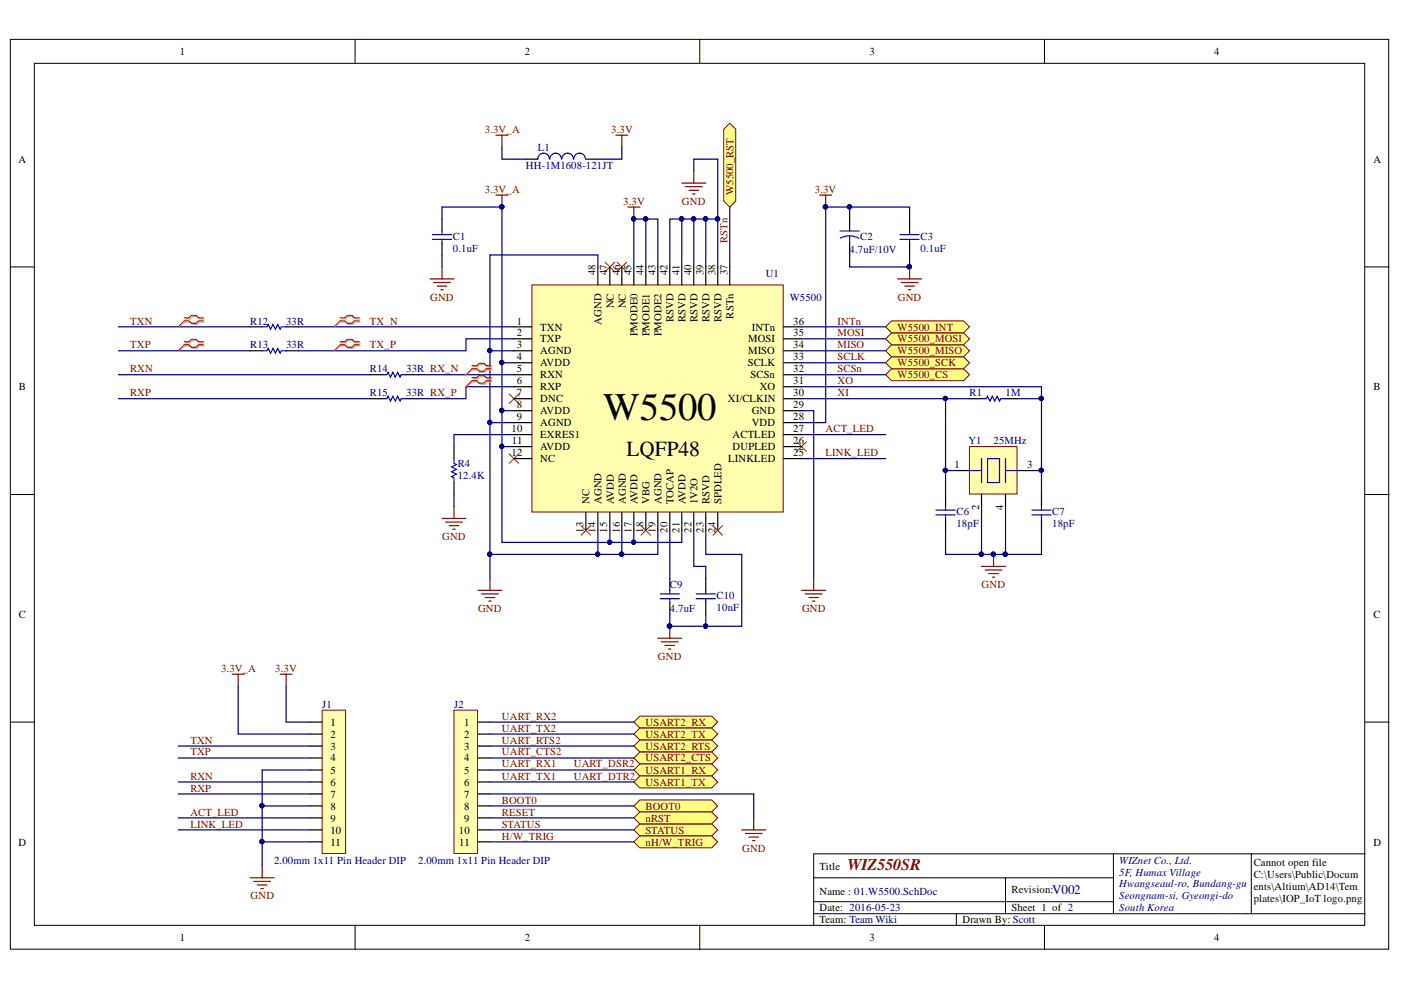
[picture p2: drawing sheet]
<svg xmlns="http://www.w3.org/2000/svg" width="297mm" height="210mm" viewBox="0 0 297 210" stroke-linecap="round" stroke-linejoin="round" font-family="sans-serif">
<g fill="#fff" stroke="#000" stroke-width=".21">
<path d="M2.2 8.3h292.2v192.9h-292.2z"/>
<path d="M7.3 13.4h282v182.8h-282z"/>
</g>
<g fill="none" stroke="#000" stroke-width=".21">
<path d="M75.3 8.3v5.1M148.4 8.3v5.1M221.4 8.3v5.1M2.2 56.6h5.1M289.4 56.6h5.1M2.2 104.8h5.1M289.4 104.8h5.1M2.2 153.1h5.1M289.4 153.1h5.1M75.3 196.3v5M148.4 196.3v5M172.5 186.1h63.6"/>
<path d="M172.5 193.7h116.9M172.5 191.2h63.6M202.8 193.7v2.6M213.2 186.1v7.6M221.4 196.3v5M236.1 181v12.7M265.3 181h-92.8v15.3M289.4 181h-24.1v12.7"/>
</g>
<g fill="none" stroke="#000080" stroke-width=".26">
<path d="M106.4 43.9v33h2.6M126.8 56.6v-2.5h-22.9v20.3M134.4 56.6v-10.2h5.1v10.2M136.9 46.4v10.2M154.7 43.9v12.7M175.1 43.9v45.7h-5.1M25.1 69.3h27.9M25.1 79.5h53.4M25.1 74.4h27.9M63.2 69.3h45.8M88.6 79.5h20.4M106.4 76.9v10.2h2.6"/>
<path d="M109 74.4h-5.1v48.2M109 71.8h-10.2v2.6h-35.6M170 69.3h17.8M170 79.5h17.8M170 74.4h17.8M170 76.9h17.8M170 71.8h17.8M25.1 84.5h53.4M103.9 89.6h5.1M106.4 87.1v7.6h2.6M106.4 94.7v20.3h22.9v-2.5M109 82h-10.2v2.5h-10.2"/>
<path d="M109 92.2h-12.7v2.5M170 87.1h2.5v35.5M170 97.2h17.8M170 92.2h17.8M170 84.5h17.8M170 82h17.8M96.3 104.8v2.6M126.8 112.5v5h-22.9M131.8 112.5v5h-5M134.4 112.5v2.5h-5.1M139.5 112.5v5h-7.7M142 112.5v10.1"/>
<path d="M144.6 112.5v2.5h-10.2M147.1 112.5v7.6h2.5v2.5M142 130.2v2.6h7.6v-2.6"/>
</g>
<g fill="#000080" stroke="#000080" stroke-width=".21">
<circle cx="106.4" cy="76.9" r=".46"/>
<circle cx="106.4" cy="43.9" r=".46"/>
<circle cx="103.8" cy="74.3" r=".46"/>
<circle cx="103.8" cy="89.6" r=".46"/>
<circle cx="103.8" cy="117.5" r=".46"/>
<circle cx="106.4" cy="87" r=".46"/>
<circle cx="106.4" cy="94.7" r=".46"/>
<circle cx="126.7" cy="117.5" r=".46"/>
<circle cx="129.3" cy="115" r=".46"/>
<circle cx="131.8" cy="117.5" r=".47"/>
<circle cx="134.3" cy="115" r=".46"/>
<circle cx="175" cy="43.9" r=".46"/>
<circle cx="134.3" cy="46.4" r=".46"/>
<circle cx="136.9" cy="46.4" r=".46"/>
<circle cx="141.9" cy="132.7" r=".47"/>
<circle cx="149.6" cy="132.7" r=".46"/>
</g>
<g fill="none" stroke="#800000" stroke-width=".26">
<path d="M105.2 41.4h2.5M106.4 41.4v2.5M173.8 41.4h2.5M175.1 41.4v2.5M93.7 109.9h5.1M94.5 110.7h3.5M95.2 111.5h2.1M96 112.2h.5M96.3 107.4v2.5M139.5 135.3h5.1M140.2 136.1h3.6M141 136.8h2"/>
<path d="M141.8 137.6h.5M142 132.8v2.5M170 125.2h5.1M170.7 125.9h3.6M171.5 126.7h2M172.3 127.5h.5M172.5 122.6v2.6"/>
</g>
<g fill="none" stroke="#f00" stroke-width=".21">
<path d="M128.3 55.6l2 2M130.3 55.6l-2 2M130.8 55.6l2.1 2M132.9 55.6l-2.1 2M107.9 83.5l2.1 2M107.9 96.2l2.1 2M110 83.5l-2.1 2M110 96.2l-2.1 2M169 93.7l2 2M171 93.7l-2 2M123.2 111.5l2 2M125.2 111.5l-2 2"/>
<path d="M135.9 111.5l2 2M137.9 111.5l-2 2"/>
</g>
<path d="M96.3 94.7v2.5M96.3 102.3v2.5M142 122.6v2.6M142 127.7v2.5M149.6 122.6v2.6M149.6 127.7v2.5" fill="none" stroke="#000" stroke-width=".26"/>
<path d="M96.3 97.2v1l.5 .3-1.1 .5 1.1 .5-1.1 .5 1.1 .5-1.1 .5 .6 .3v1M140 125.9h4M140 126.9h4M142 125.2v.7M142 126.9v.8M147.6 125.9h4.1M147.6 126.9h4.1M149.6 125.2v.7M149.6 126.9v.8" fill="none" stroke="#00f" stroke-width=".26"/>
<path d="M205.5 94.7h10.1v10h-10.1z" fill="#ffffb0" stroke="#800000" stroke-width=".21"/>
<g fill="none" stroke="#000" stroke-width=".26">
<path d="M111.5 33.7h2.5M124.2 33.7h2.6M93.7 46.4v2.6M93.7 51.5v2.6M192.9 46.4v2.6M192.9 51.5v2.6M203 99.8h2.6M205.6 84.5h2.5M213.2 84.5h2.5M215.7 99.8h2.6M200.5 104.8v2.6M200.5 109.9v2.6"/>
<path d="M208.1 104.8v2.6M213.2 104.8v2.6M220.8 104.8v2.6M220.8 109.9v2.6"/>
</g>
<g fill="none" stroke="#00f" stroke-width=".26">
<path d="M116.5 33.7a1.23 1.23 0 0 0-1.2-1.2 1.23 1.23 0 0 0-1.3 1.2M119 33.7a1.22 1.22 0 0 0-1.2-1.2 1.22 1.22 0 0 0-1.2 1.2M121.6 33.7a1.22 1.22 0 0 0-1.2-1.2 1.22 1.22 0 0 0-1.3 1.2M124.1 33.7a1.23 1.23 0 0 0-1.2-1.2 1.23 1.23 0 0 0-1.2 1.2M91.7 49.7h4M91.7 50.8h4M93.7 49v.7M93.7 50.8v.7M190.8 49.7h4.1M190.8 50.8h4.1M192.9 49v.7M192.9 50.8v.7"/>
<path d="M205.6 99.8h2.5v-2.6v5.1M208.1 84.5h1l.3-.5 .5 1 .5-1 .5 1 .5-1 .5 1 .3-.5h1M209.4 97.2h2.5v5.1h-2.5zM213.2 99.8h2.5M213.2 97.2v5.1M198.4 108.2h4.1M198.4 109.2h4.1M200.5 107.4v.8M200.5 109.2v.7M218.8 108.2h4M218.8 109.2h4M220.8 107.4v.8"/>
<path d="M220.8 109.2v.7"/>
</g>
<g fill="none" stroke="#000080" stroke-width=".26">
<path d="M106.4 31.2v2.5h5.1M131.8 31.2v2.5h-5M152.2 33.7v12.7M93.7 54.1v2.5M106.4 43.9h-12.7v2.5M142 56.6v-10.2h10.2v10.2M144.6 46.4v10.2M147.1 46.4v10.2M149.6 46.4v10.2M175.1 43.9h5v2.5M180.1 43.9h12.8v2.5M180.1 54.1v2.5h12.8v-2.5"/>
<path d="M187.8 84.5h12.7v15.3M187.8 82h33v2.5M200.5 84.5h5.1M203 99.8h-2.5v5M215.7 84.5h5.1v15.3M218.3 99.8h2.5v5M149.6 112.5v5h7.7v15.3h-7.7M208.1 107.4v10.1h-7.6v-5M213.2 107.4v10.1M220.8 112.5v5h-12.7"/>
</g>
<g fill="#000080" stroke="#000080" stroke-width=".21">
<circle cx="208" cy="117.5" r=".46"/>
<circle cx="210.6" cy="117.5" r=".46"/>
<circle cx="213.1" cy="117.5" r=".47"/>
<circle cx="200.4" cy="99.7" r=".46"/>
<circle cx="220.8" cy="99.7" r=".46"/>
<circle cx="106.4" cy="43.9" r=".46"/>
<circle cx="180.1" cy="43.9" r=".46"/>
<circle cx="175" cy="43.9" r=".46"/>
<circle cx="192.8" cy="56.5" r=".46"/>
<circle cx="200.4" cy="84.5" r=".46"/>
<circle cx="134.3" cy="46.4" r=".46"/>
<circle cx="220.8" cy="84.5" r=".46"/>
<circle cx="149.6" cy="132.7" r=".46"/>
<circle cx="144.5" cy="46.4" r=".46"/>
<circle cx="147" cy="46.4" r=".46"/>
<circle cx="149.6" cy="46.4" r=".46"/>
<circle cx="152.1" cy="46.4" r=".47"/>
</g>
<g fill="none" stroke="#800000" stroke-width=".26">
<path d="M105.2 28.7h2.5M106.4 28.7v2.5M130.6 28.7h2.5M131.8 28.7v2.5M144.6 38.8h5M145.3 39.6h3.6M147.1 36.3v2.5M133.1 43.9h2.6M134.4 43.9v2.5M146.1 40.3h2M146.8 41.1h.5M190.3 59.1h5.1"/>
<path d="M191.1 59.9h3.5M192.9 56.6v2.5M191.8 60.7h2.1M192.6 61.4h.5M210.6 117.5v2.6M208.1 120.1h5.1M208.9 120.8h3.5M209.6 121.6h2.1M210.4 122.4h.5"/>
</g>
<g fill="#ffff80" stroke="#800000" stroke-width=".21">
<path d="M187.8 79.5l1.2-1.3h15.3l1.3 1.3-1.3 1.2h-15.3z" fill-rule="evenodd"/>
<path d="M187.8 76.9l1.2-1.3h15.3l1.3 1.3-1.3 1.3h-15.3z" fill-rule="evenodd"/>
<path d="M187.8 74.4l1.2-1.3h15.3l1.3 1.3-1.3 1.2h-15.3z" fill-rule="evenodd"/>
<path d="M187.8 71.8l1.2-1.2h15.3l1.3 1.2-1.3 1.3h-15.3z" fill-rule="evenodd"/>
<path d="M187.8 69.3l1.2-1.3h15.3l1.3 1.3-1.3 1.3h-15.3z" fill-rule="evenodd"/>
<path d="M153.5 27.4l1.2-1.3 1.3 1.3v15.2l-1.3 1.3-1.2-1.3z" fill-rule="evenodd"/>
</g>
<path d="M152.2 33.7h-5.1v2.6" fill="none" stroke="#000080" stroke-width=".26"/>
<path d="M101.3 125.2h5.1M102.1 125.9h3.6M102.9 126.7h2M103.6 127.5h.5M103.9 122.6v2.6" fill="none" stroke="#800000" stroke-width=".26"/>
<path d="M180.1 46.4v2.6M180.1 51.5v2.6" fill="none" stroke="#000" stroke-width=".26"/>
<path d="M178.1 49h4.1M180.1 50l.9 .1 1.1 .4M180.1 50l-1.2 .2-.7 .3M180.1 50v1.5" fill="none" stroke="#00f" stroke-width=".26"/>
<path d="M68.3 150.6h5v30.4h-5z" fill="#ffffb0" stroke="#800000" stroke-width=".21"/>
<path d="M65.8 153.1h2.5M65.8 155.6h2.5M65.8 158.2h2.5M65.8 160.7h2.5M65.8 163.3h2.5M65.8 165.8h2.5M65.8 168.3h2.5M65.8 170.9h2.5M65.8 173.4h2.5M65.8 176h2.5M65.8 178.5h2.5" fill="none" stroke="#000" stroke-width=".26"/>
<path d="M96.3 150.6h4.9v30.4h-4.9z" fill="#ffffb0" stroke="#800000" stroke-width=".21"/>
<path d="M101.3 153.1h2.6M101.3 155.6h2.6M101.3 158.2h2.6M101.3 160.7h2.6M101.3 163.3h2.6M101.3 165.8h2.6M101.3 168.3h2.6M101.3 170.9h2.6M101.3 173.4h2.6M101.3 176h2.6M101.3 178.5h2.6" fill="none" stroke="#000" stroke-width=".26"/>
<g fill="none" stroke="#000080" stroke-width=".26">
<path d="M37.8 158.2h28M50.5 145.5v10.1h15.3M60.7 145.5v7.6h5.1M103.9 158.2h30.5M103.9 155.6h30.5M103.9 153.1h30.5M37.8 160.7h28M37.8 165.8h28M37.8 168.3h28M37.8 173.4h28M37.8 176h28M55.6 170.9h10.2"/>
<path d="M65.8 163.3h-10.2v20.3M103.9 160.7h30.5"/>
</g>
<g fill="#000080" stroke="#000080" stroke-width=".21">
<circle cx="55.5" cy="170.8" r=".46"/>
<circle cx="55.5" cy="178.4" r=".46"/>
</g>
<g fill="none" stroke="#800000" stroke-width=".26">
<path d="M49.2 142.9h2.6M50.5 142.9v2.6M59.4 142.9h2.5M60.7 142.9v2.6M157.3 176h5M158 176.7h3.6M158.8 177.5h2M159.6 178.2h.5M159.8 173.4v2.6M53 186.1h5.1M53.8 186.9h3.6M54.6 187.6h2"/>
<path d="M55.3 188.4h.5M55.6 183.6v2.5"/>
</g>
<g fill="#ffff80" stroke="#800000" stroke-width=".21">
<path d="M134.4 153.1l1.3-1.3h15.2l1.3 1.3-1.3 1.3h-15.2z" fill-rule="evenodd"/>
<path d="M134.4 155.6l1.3-1.2h15.2l1.3 1.2-1.3 1.3h-15.2z" fill-rule="evenodd"/>
<path d="M134.4 158.2l1.3-1.3h15.2l1.3 1.3-1.3 1.2h-15.2z" fill-rule="evenodd"/>
<path d="M134.4 160.7l1.3-1.3h15.2l1.3 1.3-1.3 1.3h-15.2z" fill-rule="evenodd"/>
</g>
<path d="M91.2 59.1h5.1M91.9 59.9h3.6M93.7 56.6v2.5M92.7 60.7h2M93.5 61.4h.5" fill="none" stroke="#800000" stroke-width=".26"/>
<path d="M103.9 178.5h30.5M103.9 176h30.5M103.9 173.4h30.5M103.9 170.9h30.5" fill="none" stroke="#000080" stroke-width=".26"/>
<g fill="#ffff80" stroke="#800000" stroke-width=".21">
<path d="M134.4 176l1.3-1.3h15.2l1.3 1.3-1.3 1.2h-15.2z" fill-rule="evenodd"/>
<path d="M134.4 170.9l1.3-1.3h15.2l1.3 1.3-1.3 1.2h-15.2z" fill-rule="evenodd"/>
<path d="M134.4 173.4l1.3-1.3h15.2l1.3 1.3-1.3 1.3h-15.2z" fill-rule="evenodd"/>
<path d="M134.4 178.5l1.3-1.3h15.2l1.3 1.3-1.3 1.3h-15.2z" fill-rule="evenodd"/>
</g>
<path d="M103.9 165.8h30.5M103.9 163.3h30.5" fill="none" stroke="#000080" stroke-width=".26"/>
<g fill="#ffff80" stroke="#800000" stroke-width=".21">
<path d="M134.4 163.3l1.3-1.3h15.2l1.3 1.3-1.3 1.2h-15.2z" fill-rule="evenodd"/>
<path d="M134.4 165.8l1.3-1.3h15.2l1.3 1.3-1.3 1.3h-15.2z" fill-rule="evenodd"/>
</g>
<path d="M103.9 168.3h55.9v5.1" fill="none" stroke="#000080" stroke-width=".26"/>
<path d="M112.8 60.4h53.3v48.2h-53.3z" fill="#ffffb0" stroke="#800000" stroke-width=".21"/>
<g fill="none" stroke="#000" stroke-width=".26">
<path d="M126.8 56.6v3.8M129.3 56.6v3.8M131.8 56.6v3.8M134.4 56.6v3.8M136.9 56.6v3.8M139.5 56.6v3.8M142 56.6v3.8M144.6 56.6v3.8M147.1 56.6v3.8M149.6 56.6v3.8M152.2 56.6v3.8M154.7 56.6v3.8"/>
<path d="M53 69.3h2.6M53 74.4h2.6M60.7 69.3h2.5M60.7 74.4h2.5M78.5 79.5h2.5M86.1 79.5h2.5M109 69.3h3.8M109 71.8h3.8M109 74.4h3.8M109 76.9h3.8M109 79.5h3.8M166.2 69.3h3.8"/>
<path d="M166.2 71.8h3.8M166.2 74.4h3.8M166.2 76.9h3.8M166.2 79.5h3.8M78.5 84.5h2.5M86.1 84.5h2.5M109 82h3.8M109 84.5h3.8M109 87.1h3.8M109 89.6h3.8M109 92.2h3.8M109 94.7h3.8"/>
<path d="M109 97.2h3.8M166.2 82h3.8M166.2 84.5h3.8M166.2 87.1h3.8M166.2 89.6h3.8M166.2 92.2h3.8M166.2 94.7h3.8M166.2 97.2h3.8M124.2 108.7v3.8M126.8 108.7v3.8M129.3 108.7v3.8M131.8 108.7v3.8"/>
<path d="M134.4 108.7v3.8M136.9 108.7v3.8M139.5 108.7v3.8M142 108.7v3.8M144.6 108.7v3.8M147.1 108.7v3.8M149.6 108.7v3.8M152.2 108.7v3.8"/>
</g>
<path d="M55.6 178.5h10.2" fill="none" stroke="#000080" stroke-width=".26"/>
<circle cx="55.5" cy="178.4" r=".46" fill="#000080" stroke="#000080" stroke-width=".21"/>
<path d="M39.1 68l-1.3 1.3M39.1 73.1l-1.3 1.3M72.1 73.1l-1.3 1.3M72.1 68l-1.3 1.3M100.1 78.2l-1.3 1.3M100.1 80.7l-1.3 1.3M151.2 111.5l2 2M153.2 111.5l-2 2" fill="none" stroke="#f00" stroke-width=".21"/>
<path d="M55.6 74.4h1l.3-.5 .5 1 .5-1 .5 1 .5-1 .5 1 .2-.5h1.1M55.6 69.3h1l.3-.5 .5 1 .5-1 .5 1 .5-1 .5 1 .2-.5h1.1M81 79.5h1l.3-.6 .5 1.1 .5-1.1 .5 1.1 .5-1.1 .5 1.1 .3-.5h1M81 84.5h1l.3-.5 .5 1 .5-1 .5 1 .5-1 .5 1 .3-.5h1" fill="none" stroke="#00f" stroke-width=".26"/>
<path d="M39.3 67.6h1l.5-.5h1.1l.5 .5h1M39.3 68.3h1l.5 .5h1.1l.5-.5h1M39.3 72.7h1l.5-.5h1.1l.5 .5h1M39.3 73.4h1l.5 .5h1.1l.5-.5h1M72.4 72.7h1l.5-.5h1l.5 .5h1M72.4 73.4h1l.5 .5h1l.5-.5h1M72.4 67.6h1l.5-.5h1l.5 .5h1M72.4 68.3h1l.5 .5h1l.5-.5h1M100.3 77.8h1l.5-.5h1.1l.5 .5h1M100.3 78.4h1l.5 .5h1.1l.5-.5h1M100.3 80.3h1l.5-.5h1.1l.5 .5h1M100.3 81h1l.5 .5h1.1l.5-.5h1" fill="none" stroke="#d0a3a3" stroke-width=".26"/>
<path d="M39.3 68.3l-1.5 1M39.3 73.4l-1.5 1M72.4 73.4l-1.6 1M72.4 68.3l-1.6 1M100.3 78.4l-1.5 1.1M100.3 81l-1.5 1" fill="none" stroke="#d0a3a3" stroke-width=".21"/>
<path d="M39.1 67.4h1l.5-.5h1l.5 .5h1M39.1 68h1l.5 .5h1l.5-.5h1M39.1 72.5h1l.5-.5h1l.5 .5h1M39.1 73.1h1l.5 .5h1l.5-.5h1M72.1 72.5h1l.5-.5h1l.6 .5h1M72.1 73.1h1l.5 .5h1l.6-.5h1M72.1 67.4h1l.5-.5h1l.6 .5h1M72.1 68h1l.5 .5h1l.6-.5h1M100.1 77.5h1l.5-.5h1l.5 .5h1M100.1 78.2h1l.5 .5h1l.5-.5h1M100.1 80.1h1l.5-.5h1l.5 .5h1M100.1 80.7h1l.5 .5h1l.5-.5h1" fill="none" stroke="#f00" stroke-width=".26"/>
<text font-size="8.3" x="127.9" y="89.1">W5500</text>
<text font-size="4.6" x="132.8" y="96.8">LQFP48</text>
<text font-size="3.5" fill="#800000" x="179.6" y="184.4">WIZ550SR</text>
<text font-size="2.8" fill="#000080" x="223.1" y="189.6">V002</text>
<g font-size="2.3">
<text x="38.2" y="11.7">1</text>
<text x="111.3" y="11.7">2</text>
<text x="184.3" y="11.7">3</text>
<text x="257.4" y="11.7">4</text>
<text x="3.9" y="34.5">A</text>
<text x="291.2" y="34.5">A</text>
<text x="126.2" y="58.4" transform="rotate(-90 126.2 58.4)">48</text>
<text x="128.8" y="58.4" transform="rotate(-90 128.8 58.4)">47</text>
<text x="131.4" y="58.4" transform="rotate(-90 131.4 58.4)">46</text>
<text x="133.9" y="58.4" transform="rotate(-90 133.9 58.4)">45</text>
<text x="136.5" y="58.4" transform="rotate(-90 136.5 58.4)">44</text>
<text x="139" y="58.4" transform="rotate(-90 139 58.4)">43</text>
<text x="141.5" y="58.4" transform="rotate(-90 141.5 58.4)">42</text>
<text x="144.1" y="58.4" transform="rotate(-90 144.1 58.4)">41</text>
<text x="146.6" y="58.4" transform="rotate(-90 146.6 58.4)">40</text>
<text x="149.2" y="58.4" transform="rotate(-90 149.2 58.4)">39</text>
<text x="151.7" y="58.4" transform="rotate(-90 151.7 58.4)">38</text>
<text x="154.2" y="58.4" transform="rotate(-90 154.2 58.4)">37</text>
<text x="130.1" y="65.3" transform="rotate(-90 130.1 65.3)">NC</text>
<text x="132.7" y="65.3" transform="rotate(-90 132.7 65.3)">NC</text>
<text x="109.6" y="68.8">1</text>
<text x="109.6" y="71.3">2</text>
<text x="114.6" y="70.1">TXN</text>
<text x="127.5" y="68.8" transform="rotate(-90 127.5 68.8)">AGND</text>
<text x="135.2" y="71.3" transform="rotate(-90 135.2 71.3)">PMODE0</text>
<text x="137.7" y="71.3" transform="rotate(-90 137.7 71.3)">PMODE1</text>
<text x="140.3" y="71.3" transform="rotate(-90 140.3 71.3)">PMODE2</text>
<text x="142.8" y="68.3" transform="rotate(-90 142.8 68.3)">RSVD</text>
<text x="145.3" y="68.3" transform="rotate(-90 145.3 68.3)">RSVD</text>
<text x="147.9" y="68.3" transform="rotate(-90 147.9 68.3)">RSVD</text>
<text x="150.4" y="68.3" transform="rotate(-90 150.4 68.3)">RSVD</text>
<text x="153" y="68.3" transform="rotate(-90 153 68.3)">RSVD</text>
<text x="155.5" y="67.5" transform="rotate(-90 155.5 67.5)">RSTn</text>
<text x="159.4" y="70.1">INTn</text>
<text x="168.2" y="71.3">35</text>
<text x="168.2" y="68.8">36</text>
<text x="109.6" y="73.9">3</text>
<text x="109.6" y="76.4">4</text>
<text x="114.6" y="72.6">TXP</text>
<text x="114.6" y="75.1">AGND</text>
<text x="114.6" y="77.7">AVDD</text>
<text x="158.5" y="77.7">SCLK</text>
<text x="158.6" y="75.1">MISO</text>
<text x="158.6" y="72.6">MOSI</text>
<text x="168.2" y="76.4">33</text>
<text x="168.2" y="73.9">34</text>
<text x="4" y="82.8">B</text>
<text x="109.6" y="78.9">5</text>
<text x="109.6" y="81.5">6</text>
<text x="114.6" y="80.2">RXN</text>
<text x="114.6" y="82.8">RXP</text>
<text x="159.1" y="80.2">SCSn</text>
<text x="161.1" y="82.8">XO</text>
<text x="168.2" y="81.5">31</text>
<text x="168.2" y="78.9">32</text>
<text x="291.2" y="82.8">B</text>
<text x="109.6" y="84">7</text>
<text x="109.6" y="86.6">8</text>
<text x="109.6" y="89.1">9</text>
<text x="114.6" y="85.3">DNC</text>
<text x="114.6" y="87.8">AVDD</text>
<text x="154.3" y="85.3">XI/CLKIN</text>
<text x="159.4" y="87.8">GND</text>
<text x="168.2" y="89.1">28</text>
<text x="168.2" y="86.6">29</text>
<text x="168.2" y="84">30</text>
<text x="108.5" y="91.6">10</text>
<text x="108.5" y="94.2">11</text>
<text x="114.6" y="90.4">AGND</text>
<text x="114.6" y="92.9">EXRES1</text>
<text x="114.6" y="95.4">AVDD</text>
<text x="155.3" y="95.4">DUPLED</text>
<text x="155.3" y="92.9">ACTLED</text>
<text x="159.4" y="90.4">VDD</text>
<text x="168.2" y="94.2">26</text>
<text x="168.2" y="91.6">27</text>
<text x="108.5" y="96.7">12</text>
<text x="114.6" y="98">NC</text>
<text x="154.4" y="98">LINKLED</text>
<text x="168.2" y="96.7">25</text>
<text x="202.4" y="99.2">1</text>
<text x="217.8" y="99.2">3</text>
<text x="125" y="106.8" transform="rotate(-90 125 106.8)">NC</text>
<text x="127.5" y="106.8" transform="rotate(-90 127.5 106.8)">AGND</text>
<text x="130.1" y="106.8" transform="rotate(-90 130.1 106.8)">AVDD</text>
<text x="132.7" y="106.8" transform="rotate(-90 132.7 106.8)">AGND</text>
<text x="135.2" y="106.8" transform="rotate(-90 135.2 106.8)">AVDD</text>
<text x="137.7" y="106.8" transform="rotate(-90 137.7 106.8)">VBG</text>
<text x="140.3" y="106.8" transform="rotate(-90 140.3 106.8)">AGND</text>
<text x="142.8" y="106.8" transform="rotate(-90 142.8 106.8)">TOCAP</text>
<text x="145.3" y="106.8" transform="rotate(-90 145.3 106.8)">AVDD</text>
<text x="147.9" y="106.8" transform="rotate(-90 147.9 106.8)">1V2O</text>
<text x="150.4" y="106.8" transform="rotate(-90 150.4 106.8)">RSVD</text>
<text x="153" y="106.8" transform="rotate(-90 153 106.8)">SPDLED</text>
<text x="123.7" y="113" transform="rotate(-90 123.7 113)">13</text>
<text x="126.2" y="113" transform="rotate(-90 126.2 113)">14</text>
<text x="128.8" y="113" transform="rotate(-90 128.8 113)">15</text>
<text x="131.4" y="113" transform="rotate(-90 131.4 113)">16</text>
<text x="133.9" y="113" transform="rotate(-90 133.9 113)">17</text>
<text x="136.5" y="113" transform="rotate(-90 136.5 113)">18</text>
<text x="139" y="113" transform="rotate(-90 139 113)">19</text>
<text x="141.5" y="113" transform="rotate(-90 141.5 113)">20</text>
<text x="144.1" y="113" transform="rotate(-90 144.1 113)">21</text>
<text x="146.6" y="113" transform="rotate(-90 146.6 113)">22</text>
<text x="149.2" y="113" transform="rotate(-90 149.2 113)">23</text>
<text x="151.7" y="113" transform="rotate(-90 151.7 113)">24</text>
<text x="207.6" y="108" transform="rotate(-90 207.6 108)">2</text>
<text x="212.7" y="108" transform="rotate(-90 212.7 108)">4</text>
<text x="4" y="131">C</text>
<text x="291.2" y="131">C</text>
<text x="70" y="153.8">1</text>
<text x="98.4" y="153.8">1</text>
<text x="70" y="156.4">2</text>
<text x="70" y="158.9">3</text>
<text x="70" y="161.5">4</text>
<text x="98.4" y="156.4">2</text>
<text x="98.4" y="158.9">3</text>
<text x="98.4" y="161.5">4</text>
<text x="70" y="164.1">5</text>
<text x="70" y="166.6">6</text>
<text x="98.4" y="164.1">5</text>
<text x="98.4" y="166.6">6</text>
<text x="70" y="169.1">7</text>
<text x="70" y="171.7">8</text>
<text x="98.4" y="169.1">7</text>
<text x="98.4" y="171.7">8</text>
<text x="3.9" y="179.3">D</text>
<text x="70" y="174.2">9</text>
<text x="70" y="176.8">10</text>
<text x="70" y="179.3">11</text>
<text x="97.3" y="176.8">10</text>
<text x="97.4" y="179.3">11</text>
<text x="98.4" y="174.2">9</text>
<text x="291.2" y="179.3">D</text>
<text x="173.8" y="184.4">Title</text>
<text x="265.8" y="183.7">Cannot open file</text>
<text x="173.8" y="189.7">Name : 01.W5500.SchDoc</text>
<text x="214.5" y="189.4">Revision:</text>
<text x="265.8" y="186.2">C:\Users\Public\Docum</text>
<text x="265.8" y="188.8">ents\Altium\AD14\Tem</text>
<text x="265.8" y="191.3">plates\IOP_IoT logo.png</text>
<text x="173.8" y="193.2">Date: 2016-05-23</text>
<text x="173.8" y="195.8">Team: Team Wiki</text>
<text x="204.1" y="195.8">Drawn By: Scott</text>
<text x="214.5" y="193.2">Sheet 1 of 2</text>
<text x="38.2" y="199.6">1</text>
<text x="111.3" y="199.6">2</text>
<text x="184.3" y="199.6">3</text>
<text x="257.4" y="199.6">4</text>
</g>
<g font-size="2.3" fill="#800000">
<text x="102.8" y="28.1">3.3V_A</text>
<text x="129.6" y="28.1">3.3V</text>
<text x="102.8" y="40.8">3.3V_A</text>
<text x="155.5" y="41.3" transform="rotate(-90 155.5 41.3)">W5500_RST</text>
<text x="172.8" y="40.8">3.3V</text>
<text x="132.1" y="43.4">3.3V</text>
<text x="144.6" y="43.4">GND</text>
<text x="154.2" y="51.5" transform="rotate(-90 154.2 51.5)">RSTn</text>
<text x="91.2" y="63.7">GND</text>
<text x="190.4" y="63.7">GND</text>
<text x="27.6" y="68.8">TXN</text>
<text x="78.4" y="68.8">TX_N</text>
<text x="177.6" y="68.8">INTn</text>
<text x="177.6" y="71.3">MOSI</text>
<text x="190.3" y="70.1">W5500_INT</text>
<text x="27.6" y="73.9">TXP</text>
<text x="78.4" y="73.9">TX_P</text>
<text x="177.6" y="73.9">MISO</text>
<text x="177.6" y="76.4">SCLK</text>
<text x="190.3" y="77.7">W5500_SCK</text>
<text x="190.3" y="75.1">W5500_MISO</text>
<text x="190.3" y="72.6">W5500_MOSI</text>
<text x="27.6" y="78.9">RXN</text>
<text x="177.6" y="78.9">SCSn</text>
<text x="177.6" y="81.5">XO</text>
<text x="190.3" y="80.2">W5500_CS</text>
<text x="27.6" y="84">RXP</text>
<text x="177.6" y="84">XI</text>
<text x="175" y="91.6">ACT_LED</text>
<text x="175" y="96.7">LINK_LED</text>
<text x="93.7" y="114.5">GND</text>
<text x="208.1" y="124.7">GND</text>
<text x="101.4" y="129.8">GND</text>
<text x="170" y="129.8">GND</text>
<text x="46.9" y="142.4">3.3V_A</text>
<text x="58.4" y="142.4">3.3V</text>
<text x="139.5" y="139.9">GND</text>
<text x="106.4" y="152.6">UART_RX2</text>
<text x="106.4" y="155.1">UART_TX2</text>
<text x="136.9" y="153.8">USART2_RX</text>
<text x="40.4" y="157.6">TXN</text>
<text x="40.4" y="160.2">TXP</text>
<text x="106.4" y="157.6">UART_RTS2</text>
<text x="106.4" y="160.2">UART_CTS2</text>
<text x="136.9" y="156.4">USART2_TX</text>
<text x="136.9" y="158.9">USART2_RTS</text>
<text x="136.9" y="161.5">USART2_CTS</text>
<text x="40.4" y="165.3">RXN</text>
<text x="40.4" y="167.9">RXP</text>
<text x="106.4" y="162.7">UART_RX1</text>
<text x="106.4" y="165.3">UART_TX1</text>
<text x="121.7" y="162.7">UART_DSR2</text>
<text x="121.7" y="165.3">UART_DTR2</text>
<text x="136.9" y="164.1">USART1_RX</text>
<text x="136.9" y="166.6">USART1_TX</text>
<text x="40.4" y="172.9">ACT_LED</text>
<text x="106.4" y="170.4">BOOT0</text>
<text x="106.4" y="172.9">RESET</text>
<text x="136.9" y="171.7">BOOT0</text>
<text x="40.4" y="175.5">LINK_LED</text>
<text x="106.4" y="175.5">STATUS</text>
<text x="106.4" y="178">H/W_TRIG</text>
<text x="136.9" y="176.8">STATUS</text>
<text x="136.9" y="174.2">nRST</text>
<text x="136.9" y="179.3">nH/W_TRIG</text>
<text x="157.4" y="180.6">GND</text>
<text x="53.1" y="190.7">GND</text>
</g>
<g font-size="2.3" fill="#000080">
<text x="111.5" y="35.8">HH-1M1608-121JT</text>
<text x="114" y="32">L1</text>
<text x="96" y="50.8">C1</text>
<text x="96" y="53.3">0.1uF</text>
<text x="180.1" y="53.6">4.7uF/10V</text>
<text x="182.4" y="50.8">C2</text>
<text x="195.2" y="50.8">C3</text>
<text x="195.2" y="53.3">0.1uF</text>
<text x="162.4" y="58.7">U1</text>
<text x="167.4" y="63.7">W5500</text>
<text x="53" y="68.8">R12</text>
<text x="60.7" y="68.8">33R</text>
<text x="53" y="73.9">R13</text>
<text x="60.7" y="73.9">33R</text>
<text x="78.4" y="78.9">R14</text>
<text x="86.1" y="78.9">33R RX_N</text>
<text x="78.4" y="84">R15</text>
<text x="86.1" y="84">33R RX_P</text>
<text x="205.6" y="84">R1</text>
<text x="213.2" y="84">1M</text>
<text x="205.3" y="94.2">Y1</text>
<text x="210.7" y="94.2">25MHz</text>
<text x="97" y="99">R4</text>
<text x="97" y="101.5">12.4K</text>
<text x="202.8" y="109.2">C6</text>
<text x="202.8" y="111.7">18pF</text>
<text x="223.1" y="109.2">C7</text>
<text x="223.1" y="111.7">18pF</text>
<text x="142" y="124.7">C9</text>
<text x="142" y="129.8">4.7uF</text>
<text x="151.9" y="127">C10</text>
<text x="151.9" y="129.5">10nF</text>
<text x="68.3" y="150">J1</text>
<text x="96.3" y="150">J2</text>
<text x="58.1" y="183.1">2.00mm 1x11 Pin Header DIP</text>
<text x="88.7" y="183.1">2.00mm 1x11 Pin Header DIP</text>
<text x="237.3" y="183.1">WIZnet Co., Ltd.</text>
<text x="237.3" y="185.6">5F, Humax Village</text>
<text x="237.3" y="188.2">Hwangseaul-ro, Bundang-gu</text>
<text x="237.3" y="190.7">Seongnam-si, Gyeongi-do</text>
<text x="237.3" y="193.2">South Korea</text>
</g>
</svg>
